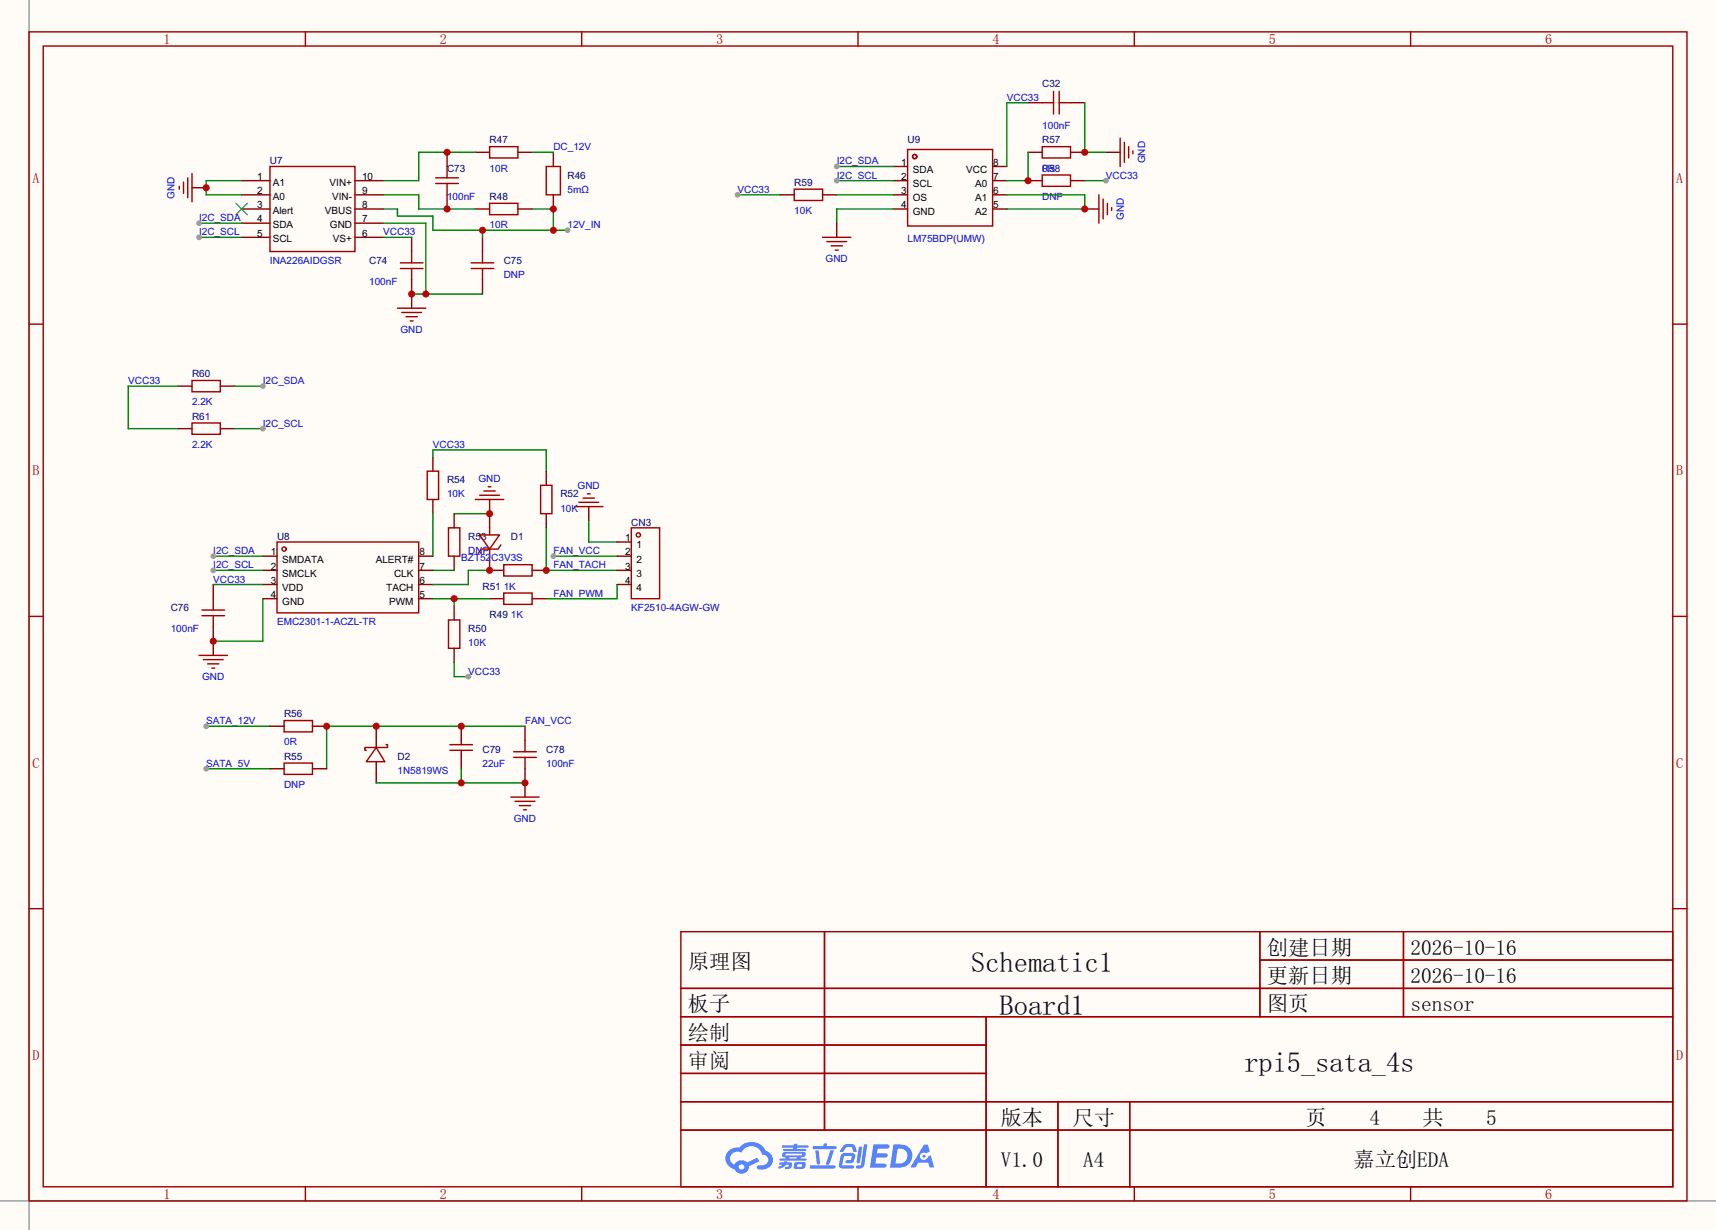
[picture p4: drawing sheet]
<svg xmlns="http://www.w3.org/2000/svg" width="308mm" height="220mm" viewBox="0 0 308 220" stroke-linecap="round" stroke-linejoin="round" font-family="sans-serif">
<path d="M0 0h307.6v220.5h-307.6z" fill="#fffcf7"/>
<path d="M5.2 0v220.5M0 215.3h307.6" fill="none" stroke="#999" stroke-width=".25"/>
<g fill="none" stroke="#a10000" stroke-width=".25">
<path d="M5.2 5.7h297.2v209.6h-297.2zM7.7 8.3h292.1v204.4h-292.1zM54.7 5.7v2.6M104.3 5.7v2.6M153.8 5.7v2.6M203.3 5.7v2.6M252.9 5.7v2.6M5.2 58.1h2.5M299.8 58.1h2.6M5.2 110.5h2.5M299.8 110.5h2.6M5.2 162.9h2.5"/>
<path d="M122 167h177.8v45.7h-177.8zM122 177.2h177.8M147.8 167v35.6M225.8 167v15.2M225.8 172.1h74M251.6 167v15.2M299.8 162.9h2.6M122 182.2h177.8M122 187.3h54.8M122 197.5h177.8M122 192.4h54.8M176.8 182.2v30.5"/>
<path d="M189.6 197.5v15.2M202.5 197.5v15.2M54.7 212.7v2.6M104.3 212.7v2.6M122 202.6h177.8M153.8 212.7v2.6M203.3 212.7v2.6M252.9 212.7v2.6"/>
</g>
<g fill="#5487ff">
<path d="M156.6 205.1h1.6a1.34 1.34 0 0 1 1.2 .2 .37 .37 0 0 1-.4 .6h-1.7l-.1 .8h1.6a.37 .37 0 0 1 .3 .4 .37 .37 0 0 1-.4 .4h-1.6l-.2 1.1h.8a1.26 1.26 0 0 1 1.2 .1 .36 .36 0 0 1-.4 .6h-2.6z"/>
<path d="M165.6 205.2h.7l.4 1.2-.7 .3a.72 .72 0 0 0-1 .2 .72 .72 0 0 0 .3 1 .72 .72 0 0 0 1-.3v-.3l.5-.2 .6 2.2h-.8l-.2-.9h-1.8l-.5 .9h-.9z"/>
<path d="M154 205.5h.6l-.4 2.8a.31 .31 0 0 1-.4 .2 .31 .31 0 0 1-.3-.3z"/>
<path d="M154.9 205.1h.6l-.6 3.7a.97 .97 0 0 1-1.5 .5l.2-.4h.6l.1-.2z"/>
<path d="M151.2 205.4l.5-.3h1.2l.4 .4 .3 .9-.2 .1h-.4l-.3-.9h-.8l-.3 .1-.5 .8-.5-.1-.1-.1z"/>
<path d="M150.8 206.9l.5-.2 1.4-.1a.69 .69 0 0 1 .6 .5 .69 .69 0 0 1-.1 .7 .74 .74 0 0 1-.8 .7h-.6a.27 .27 0 0 1-.3-.3 .27 .27 0 0 1 .4-.2l.6-.1 .2-.7h-1.4l-.3 1.7h1.8a.28 .28 0 0 1 .3 .3 .28 .28 0 0 1-.3 .2h-1.9l-.4-.2-.1-.5z"/>
<path d="M145.2 208.9h4.3a.28 .28 0 0 1 .3 .3 .28 .28 0 0 1-.3 .3h-4.2l-.1-.2z"/>
<path d="M148.8 206.2h.7l-.9 2.4a.3 .3 0 0 1-.3 .2 .3 .3 0 0 1-.2-.3z"/>
<path d="M146.1 206.2h.6l.3 2.2-.3 .3-.3-.2z"/>
<path d="M145.7 205.4h1.9l.2-.4h.5l-.1 .4h1.5a.27 .27 0 0 1 .3 .3 .27 .27 0 0 1-.3 .3h-3.9l-.1-.1z"/>
<path d="M139.7 208.4h.8l.1-.2h.5v.1l.7 .1a.7 .7 0 0 1-.5 1.1h-.6v-.4l.7-.1v-.2h-.5a2.13 2.13 0 0 1-1.3 .7l-.1-.3 .8-.4h-.6z"/>
<path d="M140.2 205.3h2.1v-.3h.7l-.1 .3h1.9l.2 .3-.2 .1h-2v.2h1.6l.1 .2-.1 .2h-3.9l-.1-.4h1.8v-.2h-1.9l-.2-.1z"/>
<path d="M160.2 205.1l-.7 4.2h1.5a2.14 2.14 0 0 0 2.5-2.1 2.14 2.14 0 0 0-2.6-2.1zM160.9 205.9a1.37 1.37 0 0 1 1.8 1.1 1.37 1.37 0 0 1-1.5 1.6h-.7z"/>
<path d="M140.3 206.6a.47 .47 0 0 0-.1 .6 .47 .47 0 0 0 .6 .2l.1 .3h-1.2v.3h4.7l.2-.1-.2-.2h-1l.2-.3a.6 .6 0 0 0 .7-.2 .6 .6 0 0 0 0-.7h-3.6zM140.8 206.8h2.9l.1 .1-.2 .2h-2.7zM141.5 207.4h1.4l-.1 .3h-1.3z"/>
<path d="M142.4 208.5a.9 .9 0 0 0 0 1 2.48 2.48 0 0 0 1.9-.2 .84 .84 0 0 0 0-1h-1.4zM143 208.7h.7h.1v.3l-.2 .2-.7-.1z"/>
<path d="M130.7 206.3a1.91 1.91 0 0 0-.6 1.9 1.91 1.91 0 0 0 1.5 1.4 1.35 1.35 0 0 0 1.6 .8 1.35 1.35 0 0 0 1.1-1.3l1.8-.9-.4-.7-1.8 .9a1.41 1.41 0 0 0-2.2 .4 1.25 1.25 0 0 1-.6-1.8 1.25 1.25 0 0 1 1.8-.4 1.97 1.97 0 0 1 2-1.1 1.97 1.97 0 0 1 1.7 1.5 .96 .96 0 0 1 1.1 .8 .96 .96 0 0 1-.9 1.1h-.6a.39 .39 0 0 0-.5 .3 .39 .39 0 0 0 .3 .4 1.87 1.87 0 0 0 2-.5 1.87 1.87 0 0 0 .3-2l-.6-.6-.5-.2a2.86 2.86 0 0 0-4.7-.6h-.3a2.27 2.27 0 0 0-1.5 .6zM132.4 209.2a.5 .5 0 0 1 1 0 .5 .5 0 0 1-1 0z"/>
<circle cx="165.6" cy="207.3" r=".27"/>
</g>
<g fill="none" stroke="#870000" stroke-width=".25">
<path d="M43.3 32.4h5.1M43.3 34.9h5.1M43.3 37.5h5.1M63.6 32.4h5.1M63.6 34.9h5.1M63.6 37.5h5.1M80.1 34.9v2.6M85.2 37.5h2.6M85.2 27.3h2.6M92.8 37.5h2.6M92.8 27.3h2.6M99.2 27.3v2.5"/>
<path d="M99.2 34.9v2.6M139.8 34.9h2.6M147.4 34.9h2.6M184.3 32.4h2.5M184.3 27.3h2.5M191.9 32.4h2.5M191.9 27.3h2.5M43.3 40h5.1M43.3 42.5h5.1M63.6 40h5.1M63.6 42.5h5.1M86.5 42.5v2.6"/>
<path d="M86.5 50.2v2.5M31.9 76.8h2.5M31.9 69.2h2.5M39.5 76.8h2.5M39.5 69.2h2.5M77.6 81.9v2.6M77.6 89.5v2.6M81.4 92.1v2.5M81.4 99.7v2.5M97.9 84.5v2.5M97.9 92.1v2.5M81.4 108.6v2.5"/>
<path d="M81.4 116.2v2.5M87.8 107.3h2.5M87.8 102.2h2.5M95.4 107.3h2.5M95.4 102.2h2.5"/>
</g>
<path d="M42.3 36.4l2 2.1M44.3 36.4l-2 2.1" fill="none" stroke="#3c3" stroke-width=".25"/>
<g fill="none" stroke="#a10000" stroke-width=".25">
<path d="M48.4 29.8h15.2v15.3h-15.2zM78.1 32.9h4.1M87.8 36.4h5v2.1h-5zM87.8 26.3h5v2h-5zM97.9 29.8h2.6v5.1h-2.6zM142.4 33.9h5v2h-5zM186.8 31.4h5.1v2h-5.1zM186.8 26.3h5.1v2h-5.1zM84.5 48.1h4M84.5 47.1h4M86.5 45.1v2M86.5 48.1v2.1"/>
<path d="M34.4 75.8h5.1v2h-5.1zM34.4 68.2h5.1v2h-5.1zM76.6 84.5h2v5h-2zM80.4 94.6h2v5.1h-2zM96.9 87h2v5.1h-2zM80.4 111.1h2v5.1h-2zM90.3 106.3h5.1v2h-5.1zM90.3 101.2h5.1v2h-5.1z"/>
</g>
<path d="M68.7 34.9h6.4v2.6h10.1M85.2 27.3h-10.1v5.1h-6.4" fill="none" stroke="#008700" stroke-width=".25"/>
<circle cx="80.1" cy="37.5" r=".63" fill="#c00"/>
<path d="M78.1 31.9h4.1M80.1 29.8v2.1" fill="none" stroke="#a10000" stroke-width=".25"/>
<path d="M80.1 27.3v2.5" fill="none" stroke="#870000" stroke-width=".25"/>
<circle cx="80.1" cy="27.3" r=".63" fill="#c00"/>
<path d="M80.1 32.9v2M92.1 135.8h4M92.1 134.7h4M94.1 132.7v2M94.1 135.8v2" fill="none" stroke="#a10000" stroke-width=".25"/>
<path d="M68.7 37.5h2.5v1.2h6.4v2.6h24.1M95.4 27.3h3.8M95.4 37.5h3.8v3.8M86.5 41.3v1.2" fill="none" stroke="#008700" stroke-width=".25"/>
<path d="M94.1 130.2v2.5M94.1 137.8v2.5" fill="none" stroke="#870000" stroke-width=".25"/>
<g fill="#c00">
<circle cx="99.2" cy="37.5" r=".63"/>
<circle cx="99.2" cy="41.3" r=".63"/>
<circle cx="86.5" cy="41.3" r=".63"/>
</g>
<circle cx="101.7" cy="41.3" r=".51" fill="#999"/>
<path d="M184.3 18.4h2.5M191.9 18.4h2.5M73.8 42.5v2.6M73.8 50.2v5M38.2 104.8v2.5M38.2 112.4v2.5" fill="none" stroke="#870000" stroke-width=".25"/>
<g fill="none" stroke="#a10000" stroke-width=".25">
<path d="M186.8 18.4h2M188.8 16.4v4M189.9 16.4v4M189.9 18.4h2M71.2 55.2h5.1M71.8 48.1h4M71.8 47.1h4M72 56h3.6M72.8 56.8h2M73.5 57.5h.5M73.8 45.1v2M73.8 48.1v2.1"/>
<path d="M36.2 110.4h4.1M36.2 109.3h4.1M38.2 107.3v2M38.2 110.4v2"/>
</g>
<path d="M68.7 42.5h5.1M68.7 40h7.6v12.7M73.8 52.7h12.7" fill="none" stroke="#008700" stroke-width=".25"/>
<g fill="#c00">
<circle cx="76.3" cy="52.7" r=".63"/>
<circle cx="73.8" cy="52.7" r=".63"/>
</g>
<path d="M34.4 33.7h2.6" fill="none" stroke="#870000" stroke-width=".25"/>
<path d="M32.1 33.4v.5M32.9 32.6v2.1M33.7 31.9v3.5M34.4 31.1v5.1" fill="none" stroke="#a10000" stroke-width=".25"/>
<path d="M43.3 32.4h-6.3v2.5h6.3" fill="none" stroke="#008700" stroke-width=".25"/>
<circle cx="37" cy="33.7" r=".63" fill="#c00"/>
<path d="M35.7 40h7.6" fill="none" stroke="#008700" stroke-width=".25"/>
<circle cx="35.7" cy="40" r=".51" fill="#999"/>
<path d="M35.7 42.5h7.6" fill="none" stroke="#008700" stroke-width=".25"/>
<circle cx="35.7" cy="42.5" r=".51" fill="#999"/>
<g fill="none" stroke="#a10000" stroke-width=".25">
<path d="M49.7 97.2h25.4v12.7h-25.4z"/>
<circle cx="50.9" cy="98.4" r=".38"/>
</g>
<path d="M47.1 99.7h2.6M75.1 99.7h2.5M47.1 102.2h2.6M47.1 104.8h2.6M47.1 107.3h2.6M75.1 102.2h2.5M75.1 104.8h2.5M75.1 107.3h2.5" fill="none" stroke="#870000" stroke-width=".25"/>
<path d="M38.2 99.7h8.9" fill="none" stroke="#008700" stroke-width=".25"/>
<circle cx="38.2" cy="99.7" r=".51" fill="#999"/>
<path d="M38.2 102.2h8.9" fill="none" stroke="#008700" stroke-width=".25"/>
<circle cx="38.2" cy="102.2" r=".51" fill="#999"/>
<path d="M38.2 114.9v2.6" fill="none" stroke="#870000" stroke-width=".25"/>
<path d="M35.7 117.5h5.1M36.4 118.2h3.6M37.2 119h2M38 119.8h.5" fill="none" stroke="#a10000" stroke-width=".25"/>
<path d="M38.2 104.8h8.9M47.1 107.3v7.6h-8.9" fill="none" stroke="#008700" stroke-width=".25"/>
<circle cx="38.2" cy="114.9" r=".63" fill="#c00"/>
<path d="M77.6 107.3h10.2M81.4 107.3v1.3" fill="none" stroke="#008700" stroke-width=".25"/>
<circle cx="81.4" cy="107.3" r=".63" fill="#c00"/>
<path d="M81.4 118.7v2.6h2.5M110.6 104.8v2.5h-12.7" fill="none" stroke="#008700" stroke-width=".25"/>
<circle cx="83.9" cy="121.3" r=".51" fill="#999"/>
<path d="M97.9 94.6v7.6h12.7" fill="none" stroke="#008700" stroke-width=".25"/>
<circle cx="97.9" cy="102.2" r=".63" fill="#c00"/>
<path d="M77.6 81.9v-1.3h20.3v3.9M87.8 102.2h-3.9v2.6h-6.3" fill="none" stroke="#008700" stroke-width=".25"/>
<path d="M86 95.9h3.5l-1.7 2.5zM87.8 94.6v1.3M87.8 98.4v1.3M89.8 97.7l-.5 .7h-3.1l-.5 .8" fill="none" stroke="#a10000" stroke-width=".25"/>
<path d="M87.8 99.7v2.5" fill="none" stroke="#870000" stroke-width=".25"/>
<circle cx="87.8" cy="102.2" r=".63" fill="#c00"/>
<path d="M87.8 89.5v5.1" fill="none" stroke="#870000" stroke-width=".25"/>
<path d="M85.2 89.5h5.1M86 88.8h3.5M86.7 88h2.1M87.5 87.2h.5" fill="none" stroke="#a10000" stroke-width=".25"/>
<path d="M81.4 92.1h6.4" fill="none" stroke="#008700" stroke-width=".25"/>
<circle cx="87.8" cy="92.1" r=".63" fill="#c00"/>
<path d="M77.6 92.1v7.6M99.2 99.7h11.4M105.5 93.3v3.9h5.1M77.6 102.2h3.8" fill="none" stroke="#008700" stroke-width=".25"/>
<circle cx="99.2" cy="99.7" r=".51" fill="#999"/>
<path d="M105.5 90.8v2.5M67.4 130.2v3.8M67.4 136.5v3.8M82.7 130.2v2.5M82.7 135.3v2.5" fill="none" stroke="#870000" stroke-width=".25"/>
<path d="M103 90.8h5.1M103.8 90h3.5M104.5 89.3h2.1M105.3 88.5h.5M67.4 134l1.6 2.5h-3.3zM69.2 133.5h.3v.5h-4.1v.5h.3M80.6 134.5h4.1M80.6 133.5h4.1M82.7 132.7v.8M82.7 134.5v.8" fill="none" stroke="#a10000" stroke-width=".25"/>
<path d="M94.1 130.2h-35.6v7.6" fill="none" stroke="#008700" stroke-width=".25"/>
<g fill="#c00">
<circle cx="82.7" cy="130.2" r=".63"/>
<circle cx="67.4" cy="130.2" r=".63"/>
</g>
<path d="M82.7 137.8v2.5M67.4 140.3h26.7" fill="none" stroke="#008700" stroke-width=".25"/>
<circle cx="82.7" cy="140.3" r=".63" fill="#c00"/>
<path d="M94.1 140.3v2.6" fill="none" stroke="#870000" stroke-width=".25"/>
<circle cx="94.1" cy="140.3" r=".63" fill="#c00"/>
<path d="M91.6 142.9h5M92.3 143.6h3.6M93.1 144.4h2M93.9 145.2h.5" fill="none" stroke="#a10000" stroke-width=".25"/>
<path d="M37 130.2h11.4" fill="none" stroke="#008700" stroke-width=".25"/>
<circle cx="37" cy="130.2" r=".51" fill="#999"/>
<path d="M37 137.8h11.4" fill="none" stroke="#008700" stroke-width=".25"/>
<circle cx="37" cy="137.8" r=".51" fill="#999"/>
<path d="M50.9 136.8h5.1v2h-5.1zM50.9 129.2h5.1v2h-5.1z" fill="none" stroke="#a10000" stroke-width=".25"/>
<path d="M48.4 137.8h2.5M56 137.8h2.5M56 130.2h2.5" fill="none" stroke="#870000" stroke-width=".25"/>
<circle cx="58.5" cy="130.2" r=".63" fill="#c00"/>
<path d="M160.1 29.8h2.6M160.1 32.4h2.6M160.1 34.9h2.6M160.1 37.5h2.6M177.9 29.8h2.6M177.9 32.4h2.6M177.9 34.9h2.6M177.9 37.5h2.6M48.4 130.2h2.5" fill="none" stroke="#870000" stroke-width=".25"/>
<g fill="none" stroke="#a10000" stroke-width=".25">
<path d="M162.7 26.8h15.2v13.7h-15.2z"/>
<circle cx="164" cy="28.1" r=".38"/>
</g>
<path d="M150 29.8h10.1" fill="none" stroke="#008700" stroke-width=".25"/>
<circle cx="150" cy="29.8" r=".51" fill="#999"/>
<path d="M150 32.4h10.1" fill="none" stroke="#008700" stroke-width=".25"/>
<circle cx="150" cy="32.4" r=".51" fill="#999"/>
<path d="M198.2 27.3h2.6" fill="none" stroke="#870000" stroke-width=".25"/>
<path d="M200.8 24.8v5M201.5 25.5v3.6M202.3 26.3v2M203.1 27v.6" fill="none" stroke="#a10000" stroke-width=".25"/>
<path d="M194.4 18.4v8.9h3.8" fill="none" stroke="#008700" stroke-width=".25"/>
<circle cx="194.4" cy="27.3" r=".63" fill="#c00"/>
<path d="M184.3 18.4h-3.8v11.4M160.1 37.5h-10.1v2.5M184.3 27.3v5.1h-3.8" fill="none" stroke="#008700" stroke-width=".25"/>
<circle cx="184.3" cy="32.4" r=".63" fill="#c00"/>
<path d="M194.4 32.4h3.8" fill="none" stroke="#008700" stroke-width=".25"/>
<circle cx="198.2" cy="32.4" r=".51" fill="#999"/>
<path d="M180.5 34.9h13.9v2.6h-13.9" fill="none" stroke="#008700" stroke-width=".25"/>
<path d="M194.4 37.5h2.6" fill="none" stroke="#870000" stroke-width=".25"/>
<circle cx="194.4" cy="37.5" r=".63" fill="#c00"/>
<path d="M197 34.9v5.1M197.7 35.7v3.5M198.5 36.4v2.1M199.3 37.2v.5M147.4 42.5h5.1M148.2 43.3h3.6M149 44.1h2M149.7 44.8h.5" fill="none" stroke="#a10000" stroke-width=".25"/>
<path d="M132.2 34.9h7.6M150 34.9h10.1" fill="none" stroke="#008700" stroke-width=".25"/>
<path d="M150 40v2.5" fill="none" stroke="#870000" stroke-width=".25"/>
<circle cx="132.2" cy="34.9" r=".51" fill="#999"/>
<path d="M42 69.2h5.1" fill="none" stroke="#008700" stroke-width=".25"/>
<circle cx="47.1" cy="69.2" r=".51" fill="#999"/>
<path d="M42 76.8h5.1" fill="none" stroke="#008700" stroke-width=".25"/>
<circle cx="47.1" cy="76.8" r=".51" fill="#999"/>
<path d="M31.9 69.2h-8.9v7.6h8.9" fill="none" stroke="#008700" stroke-width=".25"/>
<g fill="none" stroke="#a10000" stroke-width=".25">
<path d="M113.2 94.6h5v12.7h-5z"/>
<circle cx="114.4" cy="95.9" r=".38"/>
</g>
<path d="M110.6 97.2h2.6M110.6 99.7h2.6M110.6 102.2h2.6M110.6 104.8h2.6" fill="none" stroke="#870000" stroke-width=".25"/>
<g font-size="5.1">
<text x="174.1" y="174.3">Schematic1</text>
<text x="179.2" y="181.9">Board1</text>
<text x="223.1" y="192.1">rpi5_sata_4s</text>
</g>
<g font-size="3.8">
<text x="123.3" y="173.6">原理图</text>
<text x="227.1" y="171.1">创建日期</text>
<text x="252.8" y="171.1">2026-10-16</text>
<text x="227.1" y="176.2">更新日期</text>
<text x="252.8" y="176.2">2026-10-16</text>
<text x="123.3" y="181.3">板子</text>
<text x="227.1" y="181.3">图页</text>
<text x="252.8" y="181.3">sensor</text>
<text x="123.3" y="186.3">绘制</text>
<text x="123.3" y="191.4">审阅</text>
<text x="179.4" y="201.6">版本</text>
<text x="192.3" y="201.6">尺寸</text>
<text x="234" y="201.6">页</text>
<text x="245.5" y="201.6">4</text>
<text x="255" y="201.6">共</text>
<text x="266.4" y="201.6">5</text>
<text x="179.4" y="209.2">V1.0</text>
<text x="194.2" y="209.2">A4</text>
<text x="242.6" y="209.2">嘉立创EDA</text>
</g>
<g font-size="2.5" fill="#a00000">
<text x="29.3" y="7.9">1</text>
<text x="78.9" y="7.9">2</text>
<text x="128.4" y="7.9">3</text>
<text x="177.9" y="7.9">4</text>
<text x="227.5" y="7.9">5</text>
<text x="277" y="7.9">6</text>
<text x="5.8" y="32.8">A</text>
<text x="300.5" y="32.8">A</text>
<text x="5.8" y="85.2">B</text>
<text x="300.5" y="85.2">B</text>
<text x="5.8" y="137.6">C</text>
<text x="300.5" y="137.6">C</text>
<text x="5.8" y="190">D</text>
<text x="300.5" y="190">D</text>
<text x="29.3" y="214.9">1</text>
<text x="78.9" y="214.9">2</text>
<text x="128.4" y="214.9">3</text>
<text x="177.9" y="214.9">4</text>
<text x="227.5" y="214.9">5</text>
<text x="277" y="214.9">6</text>
</g>
<g font-size="1.8" fill="#000080">
<text x="186.8" y="15.5">C32</text>
<text x="48.4" y="29.5">U7</text>
<text x="87.8" y="25.7">R47</text>
<text x="162.7" y="25.7">U9</text>
<text x="186.8" y="25.7">R57</text>
<text x="80.1" y="30.8">C73</text>
<text x="87.8" y="35.8">R48</text>
<text x="101.7" y="32">R46</text>
<text x="142.4" y="33.3">R59</text>
<text x="186.8" y="30.8">R58</text>
<text x="66.2" y="47.3">C74</text>
<text x="90.3" y="47.3">C75</text>
<text x="34.4" y="67.6">R60</text>
<text x="34.4" y="75.2">R61</text>
<text x="80.1" y="86.6">R54</text>
<text x="100.5" y="89.2">R52</text>
<text x="113.2" y="94.3">CN3</text>
<text x="49.7" y="96.8">U8</text>
<text x="83.9" y="96.8">R53</text>
<text x="91.6" y="96.8">D1</text>
<text x="86.5" y="105.7">R51</text>
<text x="30.6" y="109.5">C76</text>
<text x="83.9" y="113.3">R50</text>
<text x="87.8" y="110.8">R49</text>
<text x="50.9" y="128.5">R56</text>
<text x="50.9" y="136.2">R55</text>
<text x="71.2" y="136.2">D2</text>
<text x="86.5" y="134.9">C79</text>
<text x="97.9" y="134.9">C78</text>
</g>
<g font-size="1.8" fill="#00f">
<text x="180.5" y="18.1">VCC33</text>
<text x="186.8" y="23.1">100nF</text>
<text x="99.2" y="26.9">DC_12V</text>
<text x="150" y="29.5">I2C_SDA</text>
<text x="205.3" y="29.3" transform="rotate(-90 205.3 29.3)">GND</text>
<text x="31.3" y="35.6" transform="rotate(-90 31.3 35.6)">GND</text>
<text x="80.1" y="35.8">100nF</text>
<text x="87.8" y="30.8">10R</text>
<text x="101.7" y="34.6">5mΩ</text>
<text x="132.2" y="34.6">VCC33</text>
<text x="150" y="32">I2C_SCL</text>
<text x="186.8" y="35.8">DNP</text>
<text x="186.8" y="30.8">0R</text>
<text x="198.2" y="32">VCC33</text>
<text x="35.7" y="39.6">I2C_SDA</text>
<text x="87.8" y="40.9">10R</text>
<text x="101.7" y="40.9">12V_IN</text>
<text x="142.4" y="38.4">10K</text>
<text x="201.4" y="39.5" transform="rotate(-90 201.4 39.5)">GND</text>
<text x="35.7" y="42.2">I2C_SCL</text>
<text x="48.4" y="47.3">INA226AIDGSR</text>
<text x="68.7" y="42.2">VCC33</text>
<text x="148" y="47">GND</text>
<text x="162.7" y="43.5">LM75BDP(UMW)</text>
<text x="66.2" y="51.1">100nF</text>
<text x="90.3" y="49.8">DNP</text>
<text x="71.8" y="59.7">GND</text>
<text x="23" y="68.9">VCC33</text>
<text x="47.1" y="68.9">I2C_SDA</text>
<text x="34.4" y="72.7">2.2K</text>
<text x="47.1" y="76.5">I2C_SCL</text>
<text x="34.4" y="80.3">2.2K</text>
<text x="77.6" y="80.3">VCC33</text>
<text x="80.1" y="89.2">10K</text>
<text x="85.8" y="86.4">GND</text>
<text x="103.5" y="87.6">GND</text>
<text x="100.5" y="91.7">10K</text>
<text x="38.2" y="99.3">I2C_SDA</text>
<text x="38.2" y="101.9">I2C_SCL</text>
<text x="82.7" y="100.6">BZT52C3V3S</text>
<text x="83.9" y="99.3">DNP</text>
<text x="99.2" y="101.9">FAN_TACH</text>
<text x="99.2" y="99.3">FAN_VCC</text>
<text x="38.2" y="104.4">VCC33</text>
<text x="90.3" y="105.7">1K</text>
<text x="99.2" y="107">FAN_PWM</text>
<text x="30.6" y="113.3">100nF</text>
<text x="49.7" y="112">EMC2301-1-ACZL-TR</text>
<text x="91.6" y="110.8">1K</text>
<text x="113.2" y="109.5">KF2510-4AGW-GW</text>
<text x="83.9" y="115.8">10K</text>
<text x="36.2" y="121.9">GND</text>
<text x="83.9" y="120.9">VCC33</text>
<text x="37" y="129.8">SATA_12V</text>
<text x="94.1" y="129.8">FAN_VCC</text>
<text x="37" y="137.4">SATA_5V</text>
<text x="50.9" y="133.6">0R</text>
<text x="86.5" y="137.4">22uF</text>
<text x="97.9" y="137.4">100nF</text>
<text x="50.9" y="141.2">DNP</text>
<text x="71.2" y="138.7">1N5819WS</text>
<text x="92.1" y="147.3">GND</text>
</g>
<g font-size="1.8">
<text x="161.6" y="29.7">1</text>
<text x="178.1" y="29.7">8</text>
<text x="46.1" y="32.3">1</text>
<text x="46.1" y="34.8">2</text>
<text x="48.9" y="33.3">A1</text>
<text x="48.9" y="35.8">A0</text>
<text x="59.1" y="33.3">VIN+</text>
<text x="59.5" y="35.8">VIN-</text>
<text x="64.9" y="34.8">9</text>
<text x="64.9" y="32.3">10</text>
<text x="161.6" y="34.8">3</text>
<text x="161.6" y="32.3">2</text>
<text x="163.6" y="33.5">SCL</text>
<text x="163.6" y="31">SDA</text>
<text x="173.2" y="31">VCC</text>
<text x="174.8" y="33.5">A0</text>
<text x="178.1" y="32.3">7</text>
<text x="178.1" y="34.8">6</text>
<text x="46.1" y="37.3">3</text>
<text x="46.1" y="39.9">4</text>
<text x="48.9" y="38.4">Alert</text>
<text x="48.9" y="40.9">SDA</text>
<text x="58.2" y="38.4">VBUS</text>
<text x="59.1" y="40.9">GND</text>
<text x="64.9" y="39.9">7</text>
<text x="64.9" y="37.3">8</text>
<text x="161.6" y="37.3">4</text>
<text x="163.6" y="38.6">GND</text>
<text x="163.6" y="36.1">OS</text>
<text x="174.8" y="36.1">A1</text>
<text x="174.8" y="38.6">A2</text>
<text x="178.1" y="37.3">5</text>
<text x="46.1" y="42.4">5</text>
<text x="48.9" y="43.4">SCL</text>
<text x="59.7" y="43.4">VS+</text>
<text x="64.9" y="42.4">6</text>
<text x="48.5" y="99.6">1</text>
<text x="50.6" y="100.8">SMDATA</text>
<text x="67.3" y="100.8">ALERT#</text>
<text x="75.2" y="99.6">8</text>
<text x="112" y="97">1</text>
<text x="112" y="99.6">2</text>
<text x="114.1" y="98.3">1</text>
<text x="114.1" y="100.8">2</text>
<text x="48.5" y="102.1">2</text>
<text x="48.5" y="104.6">3</text>
<text x="48.5" y="107.2">4</text>
<text x="50.6" y="103.4">SMCLK</text>
<text x="50.6" y="105.9">VDD</text>
<text x="69.2" y="105.9">TACH</text>
<text x="70.6" y="103.4">CLK</text>
<text x="75.2" y="107.2">5</text>
<text x="75.2" y="104.6">6</text>
<text x="75.2" y="102.1">7</text>
<text x="112" y="102.1">3</text>
<text x="112" y="104.6">4</text>
<text x="114.1" y="103.4">3</text>
<text x="114.1" y="105.9">4</text>
<text x="50.6" y="108.5">GND</text>
<text x="69.7" y="108.5">PWM</text>
</g>
</svg>
